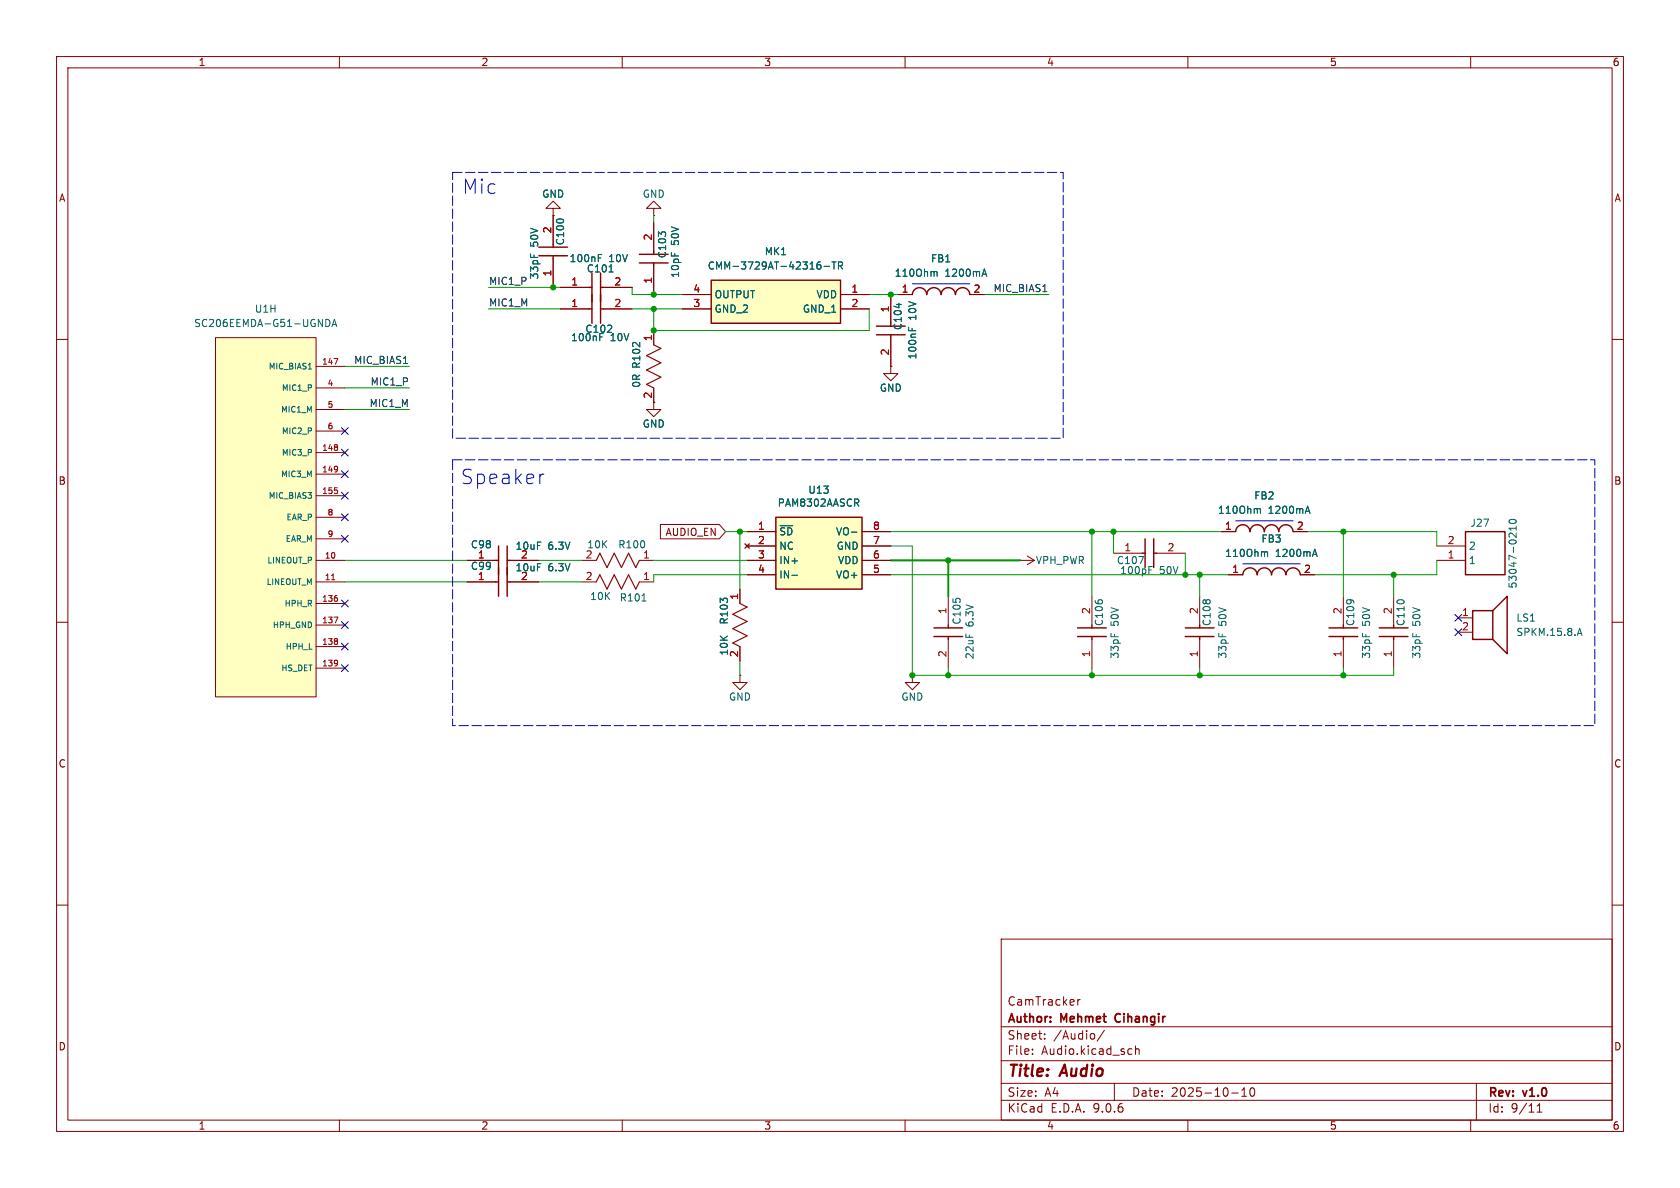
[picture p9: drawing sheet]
<svg xmlns="http://www.w3.org/2000/svg" width="297mm" height="210mm" viewBox="0 0 297 210" stroke-linecap="round" stroke-linejoin="round" font-family="sans-serif">
<g fill="none" stroke="#840000" stroke-width=".18">
<path d="M10 10h277v190h-277zM12 12h273v186h-273zM60 10v2M110 10v2M160 10v2M210 10v2M260 10v2M99.1 54.6h5M106.7 54.6h5.1M115.6 58.4v2.6M158.7 52.1h2.6M171.4 52.1h2.6"/>
<path d="M10 60h2M115.6 68.6v2.5M157.5 64.8v1.2h1.2l-1.2 1.3-1.3-1.3h1.3M157.5 64.8h.1M285 60h2M82.5 99.1h5.1M90.2 99.1h5M10 110h2M285 110h2M10 160h2M177 166h108v32h-108zM190.5 176.7v1"/>
<path d="M191 176.7l-.3 .1-.2 .2M285 160h2M60 198v2M110 198v2M160 198v2M177 194.5h108M177 191.5h108M177 187.5h108M177 181.5h108M182.5 186.3v.1M182.5 185.5v.1M184.7 183.6v.1"/>
<path d="M184.7 182.8v.1M193.5 182.8v.8M195.2 182.1l-1.2 2M197 191.5v3M199.7 185.4l.4 .1M200.1 186.3l-.4 .1M200.7 185.5l.3-.1 .3 .1 .1 .9M200.7 184.9v1.5M210 198v2M217.7 193.2h1.2M219.5 193.8h.9M219.5 192.7l.5-.4v1.5"/>
<path d="M221.1 192.4l.2-.1a.81 .81 0 0 1 .6 .6 .81 .81 0 0 1-.3 .8l-.1 .1a.81 .81 0 0 1-.4-1.4zM260 198v2M261 191.5v6.5M271.7 196.6h.9M271.7 195.5l.5-.4v1.5"/>
</g>
<path d="M197.3 179.4l-.2 .4 .2 .7" fill="none" stroke="#840000" stroke-width=".3"/>
<path d="M104.1 54.6h.5M104.6 52.1v5.1M106.2 54.6h.5M106.2 52.1v5.1M161.3 52.1a1.27 1.27 0 0 1 1.3-1.2 1.27 1.27 0 0 1 1.2 1.2 1.27 1.27 0 0 1 1.3-1.2 1.27 1.27 0 0 1 1.3 1.2 1.27 1.27 0 0 1 1.2-1.2 1.27 1.27 0 0 1 1.3 1.2 1.27 1.27 0 0 1 1.3-1.2 1.27 1.27 0 0 1 1.2 1.2M87.6 99.1h.5M88.1 96.5v5.1M89.7 99.1h.5M89.7 96.5v5.1" fill="none" stroke="#840000" stroke-width=".25"/>
<path d="M161.3 50.2h10.1" fill="none" stroke="#00f" stroke-width=".18"/>
<path d="M165.3 48l.4 .2v.6M173.7 48.5h.6M174 47.6l.4 1.2" fill="none" stroke="#006464" stroke-width=".18"/>
<path d="M115.6 61l1.2 .6-2.5 1.3 2.5 1.2-2.5 1.3 2.5 1.3-2.5 1.2 1.3 .7" fill="none" stroke="#840000" stroke-width=".2"/>
<path d="M137.2 91.4h15.2v12.7h-15.2z" fill="#ffffc2"/>
<g fill="none" stroke="#840000" stroke-width=".25">
<path d="M95.2 45.2h5.1M95.2 43.7h5.1M97.8 43.2v.5M97.8 45.2v.5M104.1 50.8h.5M104.6 48.3v5M106.2 50.8h.5M106.2 48.3v5M113 46.5h5.1M113 45h5.1M115.6 44.5v.5M115.6 46.5v.5"/>
<path d="M137.2 91.4h15.2v12.7h-15.2z"/>
</g>
<g fill="none" stroke="#840000" stroke-width=".18">
<path d="M97.8 38.1v5.1M115.6 36.8h1.2l-1.2-1.2-1.3 1.2h1.3v1.3M115.6 38.1h.1M115.6 39.4v5.1M97.8 45.7v5.1M99.1 50.8h5M106.7 50.8h5.1M115.6 47v5.1M115.6 71.1v1.3h1.2l-1.2 1.3-1.3-1.3h1.3M131.7 96.1l.8 .8M132.1 94h5.1M132.1 96.5h5.1"/>
<path d="M132.1 99.1h5.1M132.5 96.1l-.8 .8M152.4 94h5.1M152.4 96.5h5.1M152.4 99.1h5.1M130.8 119.4v1.3h1.3l-1.3 1.2-1.3-1.2h1.3M130.8 119.4h.1M132.1 101.6h5.1M152.4 101.6h5.1"/>
</g>
<path d="M105.8 45.6h.4M105.8 45h.6M107.7 48.1h.7M150.5 94.1h1M151.4 88.9l.4 .6M151.8 88.3v.5M140 101.7h1" fill="none" stroke="#006464" stroke-width=".18"/>
<path d="M125.7 49.5h22.9v7.7h-22.9z" fill="#ffffc2"/>
<path d="M125.7 49.5h22.9v7.7h-22.9zM219.7 101.6a1.27 1.27 0 0 1 1.3-1.2 1.27 1.27 0 0 1 1.2 1.2 1.27 1.27 0 0 1 1.3-1.2 1.27 1.27 0 0 1 1.3 1.2 1.27 1.27 0 0 1 1.3-1.2 1.27 1.27 0 0 1 1.2 1.2 1.27 1.27 0 0 1 1.3-1.2 1.27 1.27 0 0 1 1.3 1.2" fill="none" stroke="#840000" stroke-width=".25"/>
<path d="M97.8 36.8h1.3l-1.3-1.2-1.3 1.2h1.3v1.3M97.8 38.1h.1M120.6 52.1h5.1M120.6 54.6h5.1M148.6 52.1h5.1M148.6 54.6h5.1M130.8 104.1v2.6M130.8 114.3v2.5M217.2 101.6h2.5M229.9 101.6h2.5" fill="none" stroke="#840000" stroke-width=".18"/>
<path d="M145 46.8l.1 .2-.1 .5M145.7 47.1h1M147.1 46.3h.7M147.4 46.3v1.3M148.2 47l.6-.1 .2-.2-.1-.3-.7-.1v1.3M148.5 47l.5 .6M223.7 97.5l.4 .2v.7M232.1 98h.6M232.4 97.1l.5 1.3" fill="none" stroke="#006464" stroke-width=".18"/>
<path d="M130.8 106.7l1.3 .6-2.6 1.3 2.6 1.3-2.6 1.2 2.6 1.3-2.6 1.3 1.3 .6" fill="none" stroke="#840000" stroke-width=".2"/>
<path d="M219.7 99.7h10.2" fill="none" stroke="#00f" stroke-width=".18"/>
<path d="M38.1 59.7h17.8v63.5h-17.8z" fill="#ffffc2"/>
<g fill="none" stroke="#840000" stroke-width=".18">
<path d="M97.8 38.1h.1M97.8 38.1v5.1M115.6 39.4v5.1M38.1 59.7h17.8v63.5h-17.8zM97.8 45.7v5.1M99.1 54.6h5M99.1 50.8h5M106.7 54.6h5.1M106.7 50.8h5.1M115.6 47v5.1M115.6 58.4v2.6M120.6 54.6h5.1"/>
<path d="M120.6 52.1h5.1M148.6 54.6h5.1M148.6 52.1h5.1M157.5 52.1v5.1M157.5 59.7v5.1M158.7 52.1h2.6M171.4 52.1h2.6M55.9 64.8h5.1M55.9 68.6h5.1M55.9 72.4h5.1M55.9 76.2h5.1M115.6 68.6v2.5"/>
<path d="M157.5 64.8h.1M55.9 80h5.1M55.9 83.8h5.1M55.9 87.6h5.1M55.9 91.4h5.1M55.9 95.3h5.1M55.9 99.1h5.1M82.5 99.1h5.1M90.2 99.1h5M102.9 99.1h2.5M113 99.1h2.6M116.8 92.7h10.4l1.1 1.3-1.1 1.3h-10.4z"/>
<path d="M131.7 96.1l.8 .8M132.1 99.1h5.1M132.1 94h5.1M132.1 96.5h5.1M132.5 96.1l-.8 .8M152.4 99.1h5.1M152.4 94h5.1M152.4 96.5h5.1M180.3 99.1h.1M180.3 99.1h2.6M181.6 98.3l1.3 .8M182.9 99.1l-1.3 .7"/>
<path d="M196.8 97.8h5.1M204.5 97.8h5M215.9 94h2.5M228.6 94h2.5M254 99.1h5.1M254 96.5h5.1M55.9 102.9h5.1M55.9 106.7h5.1M55.9 110.5h5.1M55.9 114.3h5.1M55.9 118.1h5.1M82.5 102.9h5.1"/>
<path d="M90.2 102.9h5M102.9 102.9h2.5M113 102.9h2.6M130.8 104.1v2.6M130.8 114.3v2.5M132.1 101.6h5.1M152.4 101.6h5.1M161.3 119.4v1.3h1.3l-1.3 1.2-1.3-1.2h1.3M161.3 119.4h.1M167.6 105.4v5.1M167.6 113v5.1M193 105.4v5.1"/>
<path d="M193 113v5.1M212.1 105.4v5.1M212.1 113v5.1M217.2 101.6h2.5M229.9 101.6h2.5M237.5 105.4v5.1M237.5 113v5.1M246.4 105.4v5.1M246.4 113v5.1M257.8 109.2h2.5M257.8 111.8h2.5"/>
</g>
<g fill="none" stroke="#006464" stroke-width=".18">
<path d="M57.6 56.5a.64 .64 0 0 1 .7 .6 .64 .64 0 0 1-.7 .6zM58.7 57.7l.4-1.2 .4 1.2M58.8 57.4h.6M105.8 45.6h.4M105.8 45h.6M107.7 48.1h.7M145 46.8l.1 .2-.1 .5M145.7 47.1h1M147.1 46.3h.7M147.4 46.3v1.3M148.2 47l.6-.1 .2-.2-.1-.3-.7-.1v1.3M148.5 47l.5 .6"/>
<path d="M158.9 53.6v.8M160.6 57.9v.6M161.2 58v.5M165.3 48l.4 .2v.6M173.7 48.5h.6M174 47.6l.4 1.2M54.5 65.2h.6M150.5 94.1h1M151.4 88.9l.4 .6M151.8 88.3v.5M201.3 98.4h.9l-.6 1.2M222.5 89.9l.3 .2v.6"/>
<path d="M223.7 97.5l.4 .2v.7M230.9 90.4h.6M231.2 89.5l.4 1.2M232.1 98h.6M232.4 97.1l.5 1.3M266.8 92a.75 .75 0 0 1 1.2 .2 .72 .72 0 0 1-1.2-.1zM268 93v.7M268 93.4h-1.2l.3 .3M113.5 106.2h.7M140 101.7h1M203.1 100.8h.4M203.1 100.1h.6"/>
<path d="M278.8 112.3l.5-1.2 .4 1.2M279 112h.6"/>
</g>
<g fill="none" stroke="#a90000" stroke-width=".18">
<path d="M59 63.4h.7l-.4 1M59.6 78.7v.2M59.6 79.1v.4M59.6 82.5v.7M59.6 86.7v.4M59.7 82.9h-.1M58.6 102.5h.6M59 109.1h.7l-.4 1M59.6 105.8v.4M59.6 113v.2M59.6 113.4v.4M59.6 116.8v.7"/>
<path d="M59.7 117.1l-.1 .1"/>
</g>
<g fill="none" stroke="#840000" stroke-width=".25">
<path d="M154.9 57.7h5.1M154.9 59.2h5.1M157.5 57.2v.5M157.5 59.2v.5M201.9 97.8h.5M202.4 95.3v5M204 97.8h.5M204 95.3v5M218.4 94a1.27 1.27 0 0 1 1.3-1.2 1.27 1.27 0 0 1 1.3 1.2 1.27 1.27 0 0 1 1.2-1.2 1.27 1.27 0 0 1 1.3 1.2 1.27 1.27 0 0 1 1.3-1.2 1.27 1.27 0 0 1 1.3 1.2 1.27 1.27 0 0 1 1.2-1.2 1.27 1.27 0 0 1 1.3 1.2M259.1 94h7v7.6h-7zM87.6 102.9h.5M88.1 100.3v5.1"/>
<path d="M89.7 102.9h.5M89.7 100.3v5.1M165.1 112.5h5.1M165.1 111h5.1M167.6 110.5v.5M167.6 112.5v.5M190.5 112.5h5.1M190.5 111h5.1M193 110.5v.5M193 112.5v.5M209.5 112.5h5.1M209.5 111h5.1"/>
<path d="M212.1 110.5v.5M212.1 112.5v.5M234.9 112.5h5.1M234.9 111h5.1M237.5 110.5v.5M237.5 112.5v.5M243.8 112.5h5.1M243.8 111h5.1M246.4 110.5v.5M246.4 112.5v.5M260.3 108h3.6v5h-3.6zM263.9 108l2.5-2.6v10.2l-2.5-2.6"/>
</g>
<path d="M218.4 92.1h10.2" fill="none" stroke="#00f" stroke-width=".18"/>
<path d="M105.4 99.1l.6-1.3 1.3 2.5 1.3-2.5 1.3 2.5 1.2-2.5 1.3 2.5 .6-1.2M105.4 102.9l.6-1.3 1.3 2.5 1.3-2.5 1.3 2.5 1.2-2.5 1.3 2.5 .6-1.2" fill="none" stroke="#840000" stroke-width=".2"/>
<path d="M184.4 51.6h.7M71.3 64.3h.7" fill="none" stroke="#0f0f0f" stroke-width=".18"/>
<g fill="none" stroke="#009600" stroke-width=".18">
<path d="M115.6 38.1v1.3M86.4 54.6h12.7M86.4 50.8h12.7M111.8 50.8v1.3h8.8M111.8 54.6h8.8M115.6 54.6v3.8h38.1v-3.8M153.7 52.1h5M174 52.1h11.4M61 72.4h11.4M61 64.8h11.4M61 68.6h11.4M61 99.1h21.5"/>
<path d="M95.2 99.1h7.7M115.6 99.1h16.5M128.3 94h3.8M130.8 94v10.1M157.5 96.5h3.8v22.9h85.1v-1.3M157.5 94h58.4M193 94v11.4M196.8 94v3.8M209.5 97.8v3.8M231.1 94h22.9v2.5M237.5 94v11.4M254 99.1v2.5h-21.6"/>
<path d="M61 102.9h21.5M95.2 102.9h7.7M130.8 116.8v2.6M132.1 101.6h-16.5v1.3M157.5 101.6h59.7M167.6 118.1v1.3M193 118.1v1.3M212.1 101.6v3.8M212.1 118.1v1.3M237.5 118.1v1.3M246.4 101.6v3.8"/>
</g>
<path d="M157.5 99.1h22.8M167.6 99.1v6.3" fill="none" stroke="#009600" stroke-width=".36"/>
<g fill="none" stroke="#000084" stroke-width=".18">
<path d="M60.4 79.4l1.2 1.2M60.4 75.6l1.2 1.2M61.6 79.4l-1.2 1.2M61.6 75.6l-1.2 1.2M60.4 87l1.2 1.2M60.4 83.2l1.2 1.2M60.4 90.8l1.2 1.2M60.4 94.6l1.2 1.3M61.6 87l-1.2 1.2M61.6 83.2l-1.2 1.2M61.6 90.8l-1.2 1.2M61.6 94.6l-1.2 1.3"/>
<path d="M60.4 117.5l1.2 1.2M60.4 109.9l1.2 1.2M60.4 113.7l1.2 1.2M60.4 106.1l1.2 1.2M61.6 117.5l-1.2 1.2M61.6 109.9l-1.2 1.2M61.6 113.7l-1.2 1.2M61.6 106.1l-1.2 1.2M257.2 108.6l1.2 1.2M257.2 111.2l1.2 1.2M258.4 108.6l-1.2 1.2M258.4 111.2l-1.2 1.2"/>
</g>
<path d="M96.2 83.8l-.5 .1" fill="none" stroke="#0000c2" stroke-width=".18"/>
<path d="M80 30.5h108v47h-108zM80 81.3h201.9v47h-201.9z" fill="none" stroke="#0000c2" stroke-width=".18" stroke-dasharray="1.7 .6"/>
<g fill="#009600" stroke="#009600" stroke-width=".18">
<circle cx="115.6" cy="54.6" r=".46"/>
<circle cx="115.6" cy="52.1" r=".46"/>
<circle cx="115.6" cy="58.4" r=".46"/>
<circle cx="130.8" cy="94" r=".46"/>
<circle cx="193" cy="119.4" r=".46"/>
<circle cx="167.6" cy="119.4" r=".46"/>
<circle cx="167.6" cy="99.1" r=".46"/>
<circle cx="161.3" cy="119.4" r=".46"/>
<circle cx="97.8" cy="50.8" r=".46"/>
<circle cx="157.5" cy="52.1" r=".46"/>
<circle cx="237.5" cy="94" r=".46"/>
<circle cx="212.1" cy="119.4" r=".46"/>
<circle cx="209.5" cy="101.6" r=".46"/>
<circle cx="212.1" cy="101.6" r=".46"/>
<circle cx="246.4" cy="101.6" r=".46"/>
<circle cx="237.5" cy="119.4" r=".46"/>
<circle cx="193" cy="94" r=".46"/>
<circle cx="196.8" cy="94" r=".46"/>
</g>
<g font-size="3.5" fill="#0000c2">
<text x="81.7" y="34.5">Mic</text>
<text x="81.4" y="85.8">Speaker</text>
</g>
<g font-size="2.8" fill="#840000">
<text x="178" y="190.9">Title:</text>
<text x="187.7" y="190.9">Audio</text>
</g>
<g font-size="2.1" fill="#840000">
<text x="178" y="178">CamTracker</text>
<text x="178" y="184">Sheet:</text>
<text x="178" y="181.2">Author:</text>
<text x="186.2" y="184">/Audio/</text>
<text x="187.6" y="181.2">Mehmet</text>
<text x="197.8" y="181.2">Cihangir</text>
<text x="178" y="186.7">File:</text>
<text x="184.1" y="186.7">Audio.kicad_sch</text>
<text x="178" y="196.9">KiCad</text>
<text x="178" y="194.1">Size:</text>
<text x="184.7" y="194.1">A4</text>
<text x="185.7" y="196.9">E.D.A.</text>
<text x="193.3" y="196.9">9.0.6</text>
<text x="200" y="194.1">Date:</text>
<text x="207" y="194.1">2025-10-10</text>
<text x="263" y="194.3">Rev:</text>
<text x="263" y="196.9">Id:</text>
<text x="267.1" y="196.9">9/11</text>
<text x="269.4" y="194.3">v1.0</text>
</g>
<g font-size="1.8" fill="#840000">
<text x="35" y="11.9">1</text>
<text x="85" y="11.9">2</text>
<text x="135" y="11.9">3</text>
<text x="185" y="11.9">4</text>
<text x="235" y="11.9">5</text>
<text x="285" y="11.9">6</text>
<text x="10.3" y="35.9">A</text>
<text x="285.3" y="35.9">A</text>
<text x="115.3" y="70.6" transform="rotate(-90 115.3 70.6)">2</text>
<text x="10.3" y="85.9">B</text>
<text x="285.3" y="85.9">B</text>
<text x="117.6" y="94.9">AUDIO_EN</text>
<text x="10.3" y="135.9">C</text>
<text x="285.3" y="135.9">C</text>
<text x="10.3" y="185.9">D</text>
<text x="285.3" y="185.9">D</text>
<text x="35" y="199.9">1</text>
<text x="85" y="199.9">2</text>
<text x="135" y="199.9">3</text>
<text x="185" y="199.9">4</text>
<text x="235" y="199.9">5</text>
<text x="285" y="199.9">6</text>
</g>
<g font-size="1.8" fill="#006464">
<text x="95.8" y="35.2">GND</text>
<text x="113.5" y="35.2">GND</text>
<text x="95.4" y="43.6" transform="rotate(-90 95.4 43.6)">50V</text>
<text x="99.9" y="43.5" transform="rotate(-90 99.9 43.5)">C100</text>
<text x="100.6" y="46.5">100nF</text>
<text x="107.6" y="46.5">10V</text>
<text x="118" y="45.8" transform="rotate(-90 118 45.8)">C103</text>
<text x="120.2" y="43.4" transform="rotate(-90 120.2 43.4)">50V</text>
<text x="125" y="47.9">CMM-3729AT-42316-TR</text>
<text x="135.1" y="45.3">MK1</text>
<text x="164.5" y="46.6">FB1</text>
<text x="95.4" y="49.5" transform="rotate(-90 95.4 49.5)">33pF</text>
<text x="103.6" y="48.4">C101</text>
<text x="120.2" y="49.2" transform="rotate(-90 120.2 49.2)">10pF</text>
<text x="126.2" y="52.9">OUTPUT</text>
<text x="144.3" y="52.9">VDD</text>
<text x="158.1" y="49.1">110Ohm</text>
<text x="167" y="49.1">1200mA</text>
<text x="34.2" y="58">SC206EEMDA-G51-UGNDA</text>
<text x="45" y="55.5">U1H</text>
<text x="103.4" y="59">C102</text>
<text x="126.2" y="55.5">GND_2</text>
<text x="141.8" y="55.5">GND_1</text>
<text x="159.6" y="58.5" transform="rotate(-90 159.6 58.5)">C104</text>
<text x="162.2" y="56.6" transform="rotate(-90 162.2 56.6)">10V</text>
<text x="100.8" y="60.5">100nF</text>
<text x="107.9" y="60.5">10V</text>
<text x="162.2" y="63.6" transform="rotate(-90 162.2 63.6)">100nF</text>
<text x="113.4" y="68.7" transform="rotate(-90 113.4 68.7)">0R R102</text>
<text x="155.4" y="69.4">GND</text>
<text x="113.5" y="75.8">GND</text>
<text x="137.4" y="89.8">PAM8302AASCR</text>
<text x="142.8" y="87.5">U13</text>
<text x="221.6" y="88.5">FB2</text>
<text x="137.7" y="94.8">~{SD}</text>
<text x="147.7" y="94.8">VO-</text>
<text x="215.2" y="91">110Ohm</text>
<text x="224.2" y="91">1200mA</text>
<text x="259.9" y="93.3">J27</text>
<text x="83.1" y="97.1">C98</text>
<text x="83.1" y="100.9">C99</text>
<text x="91" y="97.4">10uF</text>
<text x="91" y="101.2">10uF</text>
<text x="96.9" y="97.4">6.3V</text>
<text x="96.9" y="101.2">6.3V</text>
<text x="103.7" y="97.1">10K</text>
<text x="109.2" y="97.1">R100</text>
<text x="137.7" y="97.4">NC</text>
<text x="137.7" y="99.9">IN+</text>
<text x="147.8" y="97.4">GND</text>
<text x="148.1" y="99.9">VDD</text>
<text x="183" y="99.9">VPH_PWR</text>
<text x="197.3" y="99.9">C107</text>
<text x="197.9" y="101.7">100pF</text>
<text x="205" y="101.7">50V</text>
<text x="216.5" y="98.7">110Ohm</text>
<text x="222.9" y="96.1">FB3</text>
<text x="225.5" y="98.7">1200mA</text>
<text x="259.6" y="97.4">2</text>
<text x="259.6" y="99.9">1</text>
<text x="104.2" y="106.3">10K</text>
<text x="109.5" y="106.5">R101</text>
<text x="137.7" y="102.5">IN-</text>
<text x="147.7" y="102.5">VO+</text>
<text x="268.3" y="104.1" transform="rotate(-90 268.3 104.1)">53047-0210</text>
<text x="128.9" y="110.5" transform="rotate(-90 128.9 110.5)">R103</text>
<text x="170" y="110.5" transform="rotate(-90 170 110.5)">C105</text>
<text x="172.3" y="110.8" transform="rotate(-90 172.3 110.8)">6.3V</text>
<text x="195.2" y="110.8" transform="rotate(-90 195.2 110.8)">C106</text>
<text x="198" y="110.7" transform="rotate(-90 198 110.7)">50V</text>
<text x="214.2" y="110.8" transform="rotate(-90 214.2 110.8)">C108</text>
<text x="217" y="110.7" transform="rotate(-90 217 110.7)">50V</text>
<text x="239.6" y="110.8" transform="rotate(-90 239.6 110.8)">C109</text>
<text x="242.4" y="110.7" transform="rotate(-90 242.4 110.7)">50V</text>
<text x="248.5" y="110.8" transform="rotate(-90 248.5 110.8)">C110</text>
<text x="251.3" y="110.7" transform="rotate(-90 251.3 110.7)">50V</text>
<text x="268" y="110.1">LS1</text>
<text x="268" y="112.6">SPKM.15.8.A</text>
<text x="128.9" y="116" transform="rotate(-90 128.9 116)">10K</text>
<text x="172.3" y="116.6" transform="rotate(-90 172.3 116.6)">22uF</text>
<text x="198" y="116.5" transform="rotate(-90 198 116.5)">33pF</text>
<text x="217" y="116.5" transform="rotate(-90 217 116.5)">33pF</text>
<text x="242.4" y="116.5" transform="rotate(-90 242.4 116.5)">33pF</text>
<text x="251.3" y="116.5" transform="rotate(-90 251.3 116.5)">33pF</text>
<text x="128.8" y="124.1">GND</text>
<text x="159.3" y="124.1">GND</text>
</g>
<g font-size="1.8" fill="#a90000">
<text x="97.5" y="41.3" transform="rotate(-90 97.5 41.3)">2</text>
<text x="115.3" y="42.6" transform="rotate(-90 115.3 42.6)">2</text>
<text x="97.5" y="49" transform="rotate(-90 97.5 49)">1</text>
<text x="100.9" y="50.5">1</text>
<text x="108.5" y="50.5">2</text>
<text x="115.3" y="50.2" transform="rotate(-90 115.3 50.2)">1</text>
<text x="122.5" y="51.8">4</text>
<text x="150.4" y="51.8">1</text>
<text x="159.3" y="51.8">1</text>
<text x="172" y="51.8">2</text>
<text x="100.9" y="54.4">1</text>
<text x="108.5" y="54.4">2</text>
<text x="122.5" y="54.4">3</text>
<text x="150.4" y="54.4">2</text>
<text x="157.2" y="55.3" transform="rotate(-90 157.2 55.3)">1</text>
<text x="115.3" y="60.4" transform="rotate(-90 115.3 60.4)">1</text>
<text x="157.2" y="62.9" transform="rotate(-90 157.2 62.9)">2</text>
<text x="133.9" y="93.7">1</text>
<text x="154.2" y="93.7">8</text>
<text x="216.5" y="93.7">1</text>
<text x="229.2" y="93.7">2</text>
<text x="84.4" y="98.8">1</text>
<text x="92" y="98.8">2</text>
<text x="103.4" y="98.8">2</text>
<text x="113.6" y="98.8">1</text>
<text x="133.9" y="96.3">2</text>
<text x="133.9" y="98.8">3</text>
<text x="133.9" y="101.3">4</text>
<text x="154.2" y="96.3">7</text>
<text x="154.2" y="98.8">6</text>
<text x="154.2" y="101.3">5</text>
<text x="198.7" y="97.5">1</text>
<text x="206.3" y="97.5">2</text>
<text x="217.7" y="101.3">1</text>
<text x="230.4" y="101.3">2</text>
<text x="255.8" y="96.3">2</text>
<text x="255.8" y="98.8">1</text>
<text x="84.4" y="102.6">1</text>
<text x="92" y="102.6">2</text>
<text x="103.4" y="102.6">2</text>
<text x="113.6" y="102.6">1</text>
<text x="130.6" y="106.1" transform="rotate(-90 130.6 106.1)">1</text>
<text x="167.4" y="108.7" transform="rotate(-90 167.4 108.7)">1</text>
<text x="192.8" y="108.7" transform="rotate(-90 192.8 108.7)">2</text>
<text x="211.8" y="108.7" transform="rotate(-90 211.8 108.7)">2</text>
<text x="237.2" y="108.7" transform="rotate(-90 237.2 108.7)">2</text>
<text x="246.1" y="108.7" transform="rotate(-90 246.1 108.7)">2</text>
<text x="258.4" y="109">1</text>
<text x="258.4" y="111.5">2</text>
<text x="130.6" y="116.3" transform="rotate(-90 130.6 116.3)">2</text>
<text x="167.4" y="116.3" transform="rotate(-90 167.4 116.3)">2</text>
<text x="192.8" y="116.3" transform="rotate(-90 192.8 116.3)">1</text>
<text x="211.8" y="116.3" transform="rotate(-90 211.8 116.3)">1</text>
<text x="237.2" y="116.3" transform="rotate(-90 237.2 116.3)">1</text>
<text x="246.1" y="116.3" transform="rotate(-90 246.1 116.3)">1</text>
</g>
<g font-size="1.8" fill="#0f0f0f">
<text x="86.4" y="50.5">MIC1_P</text>
<text x="175.5" y="51.7">MIC_BIAS1</text>
<text x="86.4" y="54.3">MIC1_M</text>
<text x="62.5" y="64.4">MIC_BIAS1</text>
<text x="65.4" y="68.2">MIC1_P</text>
<text x="65.2" y="72">MIC1_M</text>
</g>
<g font-size="1.4" fill="#006464">
<text x="47.4" y="65.5">MIC_BIAS1</text>
<text x="49.7" y="69.3">MIC1_P</text>
<text x="49.6" y="73.1">MIC1_M</text>
<text x="49.7" y="76.9">MIC2_P</text>
<text x="49.7" y="80.7">MIC3_P</text>
<text x="47.4" y="88.4">MIC_BIAS3</text>
<text x="49.6" y="84.6">MIC3_M</text>
<text x="50.4" y="96">EAR_M</text>
<text x="50.5" y="92.2">EAR_P</text>
<text x="47.1" y="99.8">LINEOUT_P</text>
<text x="47" y="103.6">LINEOUT_M</text>
<text x="50.2" y="107.4">HPH_R</text>
<text x="48.1" y="111.2">HPH_GND</text>
<text x="49.6" y="118.8">HS_DET</text>
<text x="50.4" y="115">HPH_L</text>
</g>
<g font-size="1.4" fill="#a90000">
<text x="56.8" y="64.5">147</text>
<text x="57.8" y="68.3">4</text>
<text x="57.8" y="72.1">5</text>
<text x="57.8" y="75.9">6</text>
<text x="56.8" y="79.8">148</text>
<text x="56.8" y="83.6">149</text>
<text x="56.8" y="87.4">155</text>
<text x="57.8" y="91.2">8</text>
<text x="57.8" y="95">9</text>
<text x="57.3" y="98.8">10</text>
<text x="56.8" y="106.4">136</text>
<text x="57.3" y="102.6">11</text>
<text x="56.8" y="110.2">137</text>
<text x="56.8" y="114">138</text>
<text x="56.8" y="117.9">139</text>
</g>
</svg>
